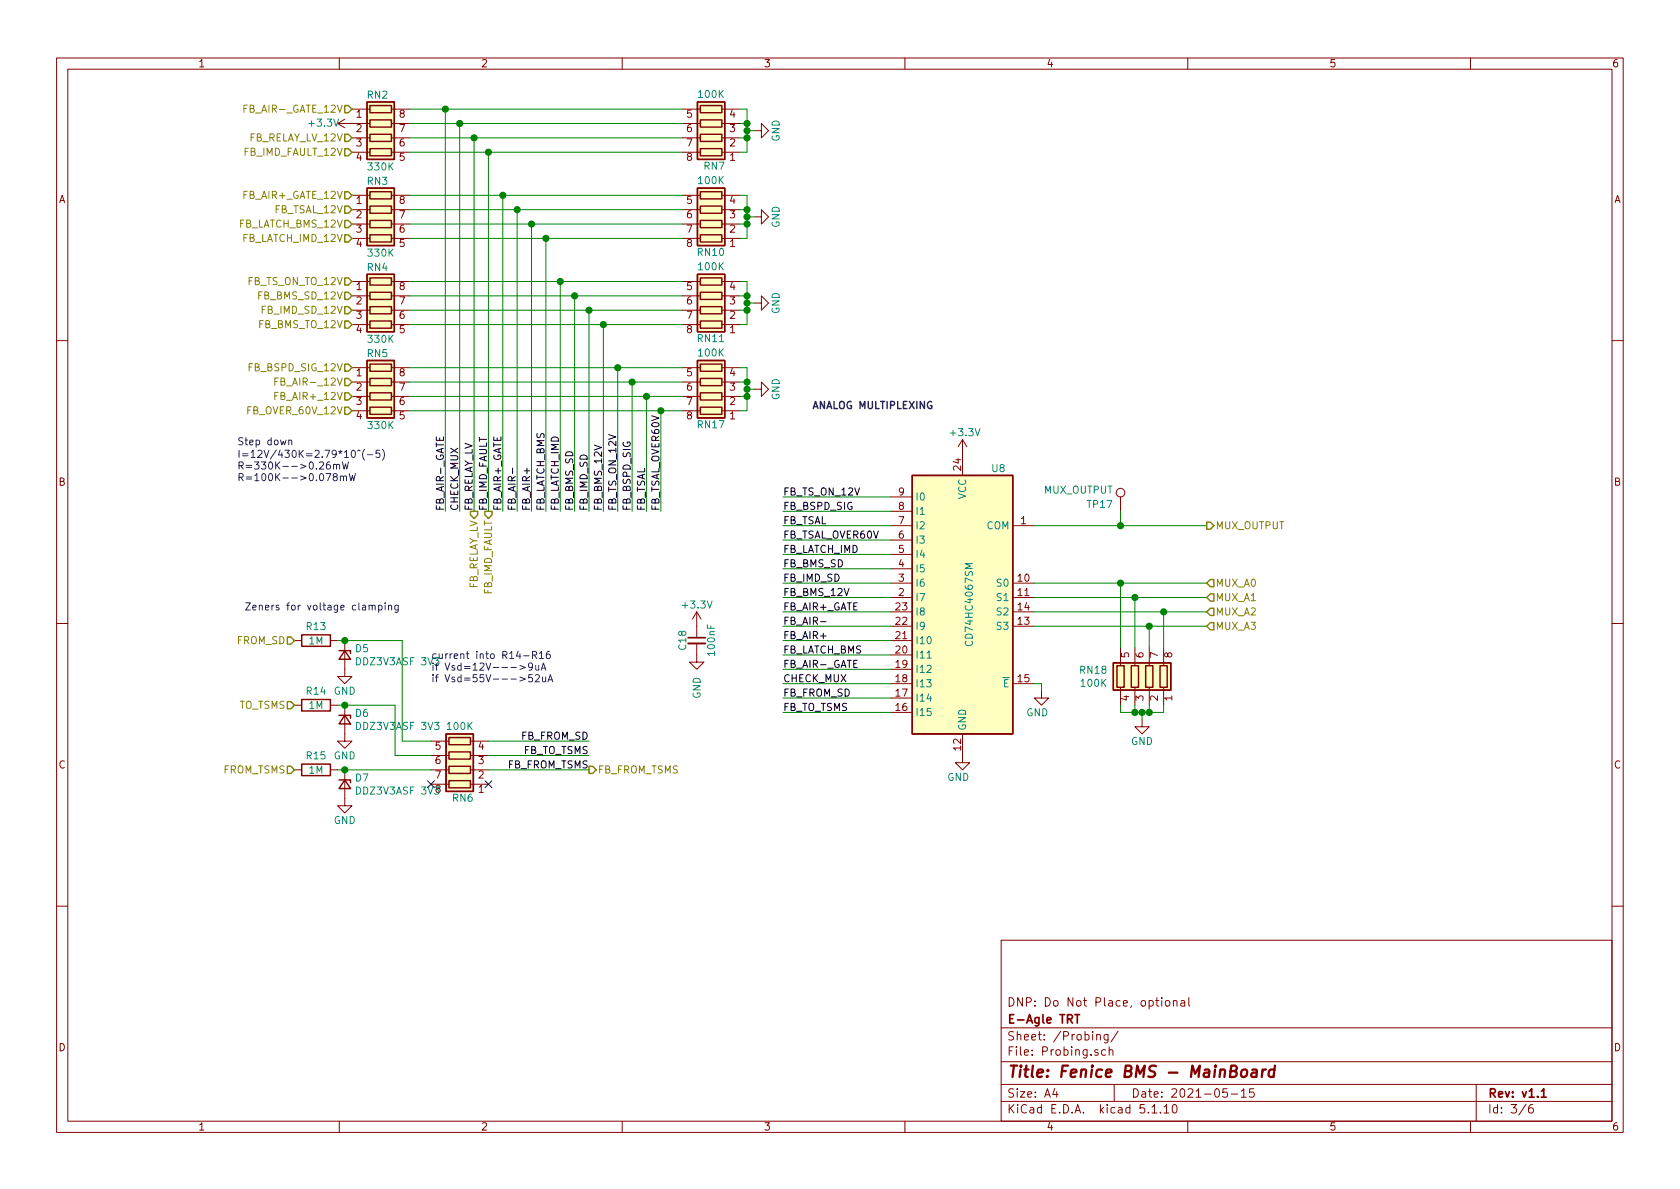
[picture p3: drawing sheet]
<svg xmlns="http://www.w3.org/2000/svg" width="297mm" height="210mm" viewBox="0 0 297 210" stroke-linecap="round" stroke-linejoin="round" font-family="sans-serif">
<g fill="none" stroke="#840000" stroke-width=".18">
<path d="M10 10.3h277v189.9h-277zM12 12.2h273v186.1h-273zM60 10.3v1.9M62.2 19.3h3.2M69.2 19.3h3.2M110 10.3v1.9M120.6 19.3h3.2M127.6 19.3h3.2M160 10.3v1.9M210 10.3v1.9M260 10.3v1.9M59.7 21.8h5.7"/>
<path d="M59.7 21.8l1.3 .8M61 21.1l-1.3 .7M62.2 39.6h3.2M62.2 37.1h3.2M62.2 34.5h3.2M62.2 24.4h3.2M62.2 26.9h3.2M69.2 39.6h3.2M69.2 37.1h3.2M69.2 34.5h3.2M69.2 21.8h3.2M69.2 24.4h3.2"/>
<path d="M69.2 26.9h3.2M120.6 39.6h3.2M120.6 37.1h3.2M120.6 34.5h3.2M120.6 21.8h3.2M120.6 24.4h3.2M120.6 26.9h3.2M127.6 39.6h3.2M127.6 37.1h3.2M127.6 34.5h3.2M127.6 21.8h3.2M127.6 24.4h3.2"/>
<path d="M127.6 26.9h3.2M133.3 38.3h1.3v-1.2l1.3 1.2-1.3 1.3v-1.3M133.3 23.1h1.3v-1.3l1.3 1.3-1.3 1.3v-1.3M62.2 42.2h3.2M62.2 57.4h3.2M62.2 54.9h3.2M62.2 52.3h3.2M62.2 49.8h3.2M69.2 42.2h3.2M69.2 57.4h3.2M69.2 54.9h3.2M69.2 52.3h3.2"/>
<path d="M69.2 49.8h3.2M120.6 42.2h3.2M120.6 57.4h3.2M120.6 54.9h3.2M120.6 52.3h3.2M120.6 49.8h3.2M127.6 42.2h3.2M127.6 57.4h3.2M127.6 54.9h3.2M127.6 52.3h3.2M127.6 49.8h3.2M133.3 53.6h1.3v-1.3l1.3 1.3-1.3 1.3v-1.3"/>
<path d="M10 60.2h2M62.2 72.6h3.2M62.2 70.1h3.2M62.2 67.6h3.2M62.2 65h3.2M69.2 72.6h3.2M69.2 70.1h3.2M69.2 67.6h3.2M69.2 65h3.2M120.6 72.6h3.2M120.6 70.1h3.2M120.6 67.6h3.2"/>
<path d="M120.6 65h3.2M127.6 72.6h3.2M127.6 70.1h3.2M127.6 67.6h3.2M127.6 65h3.2M133.3 68.8h1.3v-1.2l1.3 1.2-1.3 1.3v-1.3M170.2 77.7l-.8 1.3M170.2 77.7v6.4M170.2 77.7l.7 1.3M285 60.2h2M157.5 93h3.8M157.5 98h3.8"/>
<path d="M157.5 95.5h3.8M157.5 90.4h3.8M157.5 87.9h3.8M179.1 93h3.8M198.1 87.9v2.5M10 110.3h2M52.1 113.3h1.2M58.4 113.3h1.3M61 113.3v6.3h1.2l-1.2 1.3-1.3-1.3h1.3M123.2 113.8v3.3h1.3l-1.3 1.3-1.3-1.3h1.3M123.2 108.2v4.6M123.2 108.2l-.8 1.3"/>
<path d="M123.2 108.2l.8 1.3M157.5 103.1h3.8M157.5 105.7h3.8M157.5 110.7h3.8M157.5 108.2h3.8M157.5 118.4h3.8M157.5 115.8h3.8M157.5 113.3h3.8M157.5 100.6h3.8M179.1 103.1h3.8M179.1 105.7h3.8M179.1 110.7h3.8"/>
<path d="M179.1 108.2h3.8M198.1 114.5v3.2M200.7 114.5v3.2M203.2 114.5v3.2M205.7 114.5v3.2M285 110.3h2M52.1 124.7h1.2M52.1 136.1h1.2M58.4 124.7h1.3M58.4 136.1h1.3M61 136.1v6.4h1.2l-1.2 1.3-1.3-1.3h1.3M61 124.7v6.4h1.2l-1.2 1.2-1.3-1.2h1.3"/>
<path d="M76.2 138.7h3.2M76.2 136.1h3.2M76.2 133.6h3.2M76.2 131.1h3.2M83.2 138.7h3.2M83.2 136.1h3.2M83.2 133.6h3.2M83.2 131.1h3.2M157.5 120.9h3.8M157.5 126h3.8M157.5 123.4h3.8M170.2 129.8v5.1h1.2l-1.2 1.2-1.3-1.2h1.3"/>
<path d="M179.1 120.9h3.8M184.1 122.2v1.2h1.3l-1.3 1.3-1.2-1.3h1.2M198.1 121.5v3.2M200.7 121.5v3.2M201.9 127.2v1.3h1.3l-1.3 1.3-1.2-1.3h1.2M203.2 121.5v3.2M205.7 121.5v3.2M10 160.2h2M177 166.3h108v32h-108zM205.4 176.4v.2M205.4 176.9v1M206.1 177.1l.2-.2 .5 .2v.7l-.2 .1-.5-.1z"/>
<path d="M207.5 177.1l.2-.2 .4 .1v.9M207.5 176.9v1M208.8 177h.6l.1 .9M209.5 177.3l-.5 .1-.2 .2v.2l.2 .1 .5-.1M210.2 176.4v1.3l.2 .2M285 160.2h2M60 198.3v1.9M110 198.3v1.9M160 198.3v1.9M177 194.8h108M177 191.8h108M177 187.8h108"/>
<path d="M177 181.8h108M186.5 192.5l-.4 1h1M186.8 193v1M193.9 183.1l.1-.1a.37 .37 0 0 1 .6 .1v.8M193.9 182.9v1M194.1 185.7a.37 .37 0 0 0-.6 .1l.1 .2 .5 .2 .1 .1-.2 .3-.5-.1M195.5 185.7l-.5-.1-.2 .3v.6l.2 .1 .5-.1M195.9 182.9v1.2l-.3 .3-.3-.1M195.9 183l-.4-.1-.3 .3 .1 .6h.6M196.1 185.7h.1a.37 .37 0 0 1 .6 .1v.8M196.1 185.1v1.5M197 191.8v3"/>
<path d="M197.7 182.3l-1.3 2M203.7 195.8l.4-.5v1.5M203.7 196.8h.8M205.2 196.7v.1M205.8 195.8l.4-.5v1.5M205.8 196.8h.9M207.5 195.4l.2-.1a.94 .94 0 0 1 0 1.5h-.1a1 1 0 0 1-.1-1.4zM210 198.3v1.9M217 192.5h-.7l-.1 .7 .2-.1 .5 .1 .1 .2v.5l-.2 .1-.6-.1M217.7 193.5h1.1M219.5 193l.4-.5v1.5M219.5 194h.8"/>
<path d="M221.7 192.5h-.7l-.1 .7 .2-.1 .5 .1 .2 .2-.1 .5-.2 .1-.6-.1M260 198.3v1.9M261 191.8v6.5M269.8 195.2l-1.2 2M271 195.3a.62 .62 0 0 0-.7 .7v.7l.3 .1 .4-.1 .1-.5-.1-.2-.4-.1-.3 .3"/>
<circle cx="198.1" cy="87.1" r=".76"/>
</g>
<path d="M121.7 112.8h3M190 179.4h.9M190.5 179.4v1.5M272.5 193l.4-.5v1.5M272.5 194h.9" fill="none" stroke="#840000" stroke-width=".3"/>
<path d="M219.6 189.3a.53 .53 0 0 1 .5-.2 .53 .53 0 0 1 .4 .4l-.1 .6a.54 .54 0 0 1-.5 .4 .54 .54 0 0 1-.5-.4zM221.4 189.2h.8l-.1 1.2M222.2 189.6l-.6 .1a.4 .4 0 0 0-.4 .3 .4 .4 0 0 0 .3 .4l.6-.1M223.2 189.1l-.1 1.3M223.8 189.1a.55 .55 0 0 0-.6 .4M225.3 189.2a.73 .73 0 0 0-.8 .1l-.2 .8 .1 .2 .2 .1 .6-.1M225.4 188.4l-.2 2" fill="none" stroke="#840000" stroke-width=".41"/>
<g fill="none" stroke="#840000" stroke-width=".25">
<path d="M64.9 18h4.8v10.2h-4.8zM65.4 18.7h3.8v1.2h-3.8zM123.3 18h4.8v10.2h-4.8zM123.8 18.7h3.8v1.2h-3.8zM64.9 33.3h4.8v10.1h-4.8zM65.4 21.2h3.8v1.3h-3.8zM65.4 23.7h3.8v1.3h-3.8zM65.4 26.3h3.8v1.3h-3.8zM65.4 33.9h3.8v1.3h-3.8zM65.4 36.4h3.8v1.3h-3.8zM65.4 39h3.8v1.3h-3.8zM123.3 33.3h4.8v10.1h-4.8z"/>
<path d="M123.8 39h3.8v1.3h-3.8zM123.8 36.4h3.8v1.3h-3.8zM123.8 33.9h3.8v1.3h-3.8zM123.8 26.3h3.8v1.3h-3.8zM123.8 23.7h3.8v1.3h-3.8zM123.8 21.2h3.8v1.3h-3.8zM64.9 48.5h4.8v10.2h-4.8zM65.4 41.5h3.8v1.3h-3.8zM65.4 49.1h3.8v1.3h-3.8zM65.4 51.7h3.8v1.3h-3.8zM65.4 54.2h3.8v1.3h-3.8zM65.4 56.8h3.8v1.2h-3.8z"/>
<path d="M123.3 48.5h4.8v10.2h-4.8zM123.8 41.5h3.8v1.3h-3.8zM123.8 56.8h3.8v1.2h-3.8zM123.8 54.2h3.8v1.3h-3.8zM123.8 51.7h3.8v1.3h-3.8zM123.8 49.1h3.8v1.3h-3.8zM64.9 63.7h4.8v10.2h-4.8zM65.4 64.4h3.8v1.3h-3.8zM65.4 66.9h3.8v1.3h-3.8zM65.4 69.5h3.8v1.2h-3.8zM65.4 72h3.8v1.3h-3.8zM123.3 63.7h4.8v10.2h-4.8z"/>
<path d="M123.8 72h3.8v1.3h-3.8zM123.8 69.5h3.8v1.2h-3.8zM123.8 66.9h3.8v1.3h-3.8zM123.8 64.4h3.8v1.3h-3.8zM161.3 84.1h17.8v45.7h-17.8zM53.3 112.3h5.1v2h-5.1zM59.9 115.1h2.1v.5M61 115.1l1 1.5h-2.1zM196.8 117.2h10.2v4.8h-10.2zM197.5 117.7h1.3v3.8h-1.3zM200 117.7h1.3v3.8h-1.3zM202.6 117.7h1.2v3.8h-1.2z"/>
<path d="M205.1 117.7h1.3v3.8h-1.3zM53.3 123.7h5.1v2h-5.1zM53.3 135.1h5.1v2.1h-5.1zM59.9 137.9h2.1v.5M59.9 126.5h2.1v.5M61 137.9l1 1.5h-2.1zM61 126.5l1 1.5h-2.1zM78.9 129.8h4.8v10.1h-4.8zM79.4 138h3.8v1.3h-3.8zM79.4 135.5h3.8v1.3h-3.8zM79.4 133h3.8v1.2h-3.8zM79.4 130.4h3.8v1.3h-3.8z"/>
</g>
<path d="M121.7 113.8h3" fill="none" stroke="#840000" stroke-width=".33"/>
<g fill="#ffffc2" stroke="#ffffc2" stroke-width=".18">
<path d="M78.9 129.8h4.8v10.1h-4.8z"/>
<path d="M123.3 63.7h4.8v10.2h-4.8z"/>
<path d="M123.3 33.3h4.8v10.1h-4.8z"/>
<path d="M161.3 84.1h17.8v45.7h-17.8z"/>
<path d="M196.8 117.2h10.2v4.8h-10.2z"/>
<path d="M64.9 18h4.8v10.2h-4.8z"/>
<path d="M123.3 18h4.8v10.2h-4.8z"/>
<path d="M64.9 33.3h4.8v10.1h-4.8z"/>
<path d="M123.3 48.5h4.8v10.2h-4.8z"/>
<path d="M64.9 63.7h4.8v10.2h-4.8z"/>
<path d="M64.9 48.5h4.8v10.2h-4.8z"/>
</g>
<path d="M163.9 116.4h.7" fill="none" stroke="#008484" stroke-width=".18"/>
<g fill="none" stroke="#008400" stroke-width=".18">
<path d="M72.4 19.3h48.2M78.7 19.3v71.1M130.8 19.3h1.3v7.6h-1.3M72.4 39.6h48.2M72.4 26.9h48.2M72.4 24.4h48.2M72.4 21.8h48.2M72.4 34.5h48.2M72.4 37.1h48.2M81.3 21.8v68.6M83.8 24.4v66M86.4 26.9v63.5"/>
<path d="M88.9 34.5v55.9M91.4 37.1v53.3M94 39.6v50.8M130.8 39.6h1.3M130.8 34.5h1.3v7.7h-1.3M130.8 24.4h1.3M130.8 21.8h1.3M130.8 37.1h1.3M132.1 23.1h1.2M132.1 38.3h1.2M72.4 42.2h48.2M72.4 57.4h48.2"/>
<path d="M72.4 52.3h48.2M72.4 49.8h48.2M72.4 54.9h48.2M96.5 42.2v48.2M99.1 49.8v40.6M101.6 52.3v38.1M104.1 54.9v35.5M106.7 57.4v33M130.8 49.8h1.3v7.6h-1.3M130.8 52.3h1.3M130.8 54.9h1.3M132.1 53.6h1.2"/>
<path d="M72.4 70.1h48.2M72.4 72.6h48.2M72.4 65h48.2M72.4 67.6h48.2M109.2 65v25.4M111.8 67.6v22.8M114.3 70.1v20.3M116.8 72.6v17.8M130.8 65h1.3v7.6h-1.3M130.8 70.1h1.3M130.8 67.6h1.3M132.1 68.8h1.2"/>
<path d="M138.4 93h19.1M138.4 98h19.1M138.4 95.5h19.1M138.4 87.9h19.1M138.4 90.4h19.1M182.9 93h30.5M198.1 90.4v2.6M59.7 113.3h11.4v17.8h5.1M138.4 105.7h19.1M138.4 103.1h19.1M138.4 108.2h19.1M138.4 110.7h19.1"/>
<path d="M138.4 100.6h19.1M138.4 115.8h19.1M138.4 113.3h19.1M138.4 118.4h19.1M182.9 105.7h30.5M182.9 103.1h30.5M182.9 108.2h30.5M182.9 110.7h30.5M198.1 103.1v11.4M200.7 105.7v8.8M203.2 110.7v3.8M205.7 108.2v6.3"/>
<path d="M59.7 124.7h10.1v8.9h6.4M59.7 136.1h16.5M86.4 133.6h17.7M86.4 136.1h17.7M86.4 131.1h17.7M138.4 120.9h19.1M138.4 126h19.1M138.4 123.4h19.1M182.9 120.9h1.2v1.3M198.1 124.7v1.3h7.6v-1.3M200.7 124.7v1.3M201.9 126v1.2"/>
<path d="M203.2 124.7v1.3"/>
</g>
<g fill="none" stroke="#848400" stroke-width=".25">
<path d="M61 18.7h.6l.6 .6-.6 .6h-.6zM61 36.4h.6l.6 .7-.6 .6h-.6zM61 33.9h.6l.6 .6-.6 .7h-.6zM61 26.3h.6l.6 .6-.6 .7h-.6zM61 39h.6l.6 .6-.6 .7h-.6zM61 23.7h.6l.6 .7-.6 .6h-.6zM61 51.7h.6l.6 .6-.6 .7h-.6zM61 49.1h.6l.6 .7-.6 .6h-.6zM61 56.8h.6l.6 .6-.6 .6h-.6zM61 41.5h.6l.6 .7-.6 .6h-.6zM61 54.2h.6l.6 .7-.6 .6h-.6zM61 72h.6l.6 .6-.6 .7h-.6z"/>
<path d="M61 64.4h.6l.6 .6-.6 .7h-.6zM61 69.5h.6l.6 .6-.6 .6h-.6zM61 66.9h.6l.6 .7-.6 .6h-.6zM83.2 90.4h1.3v.7l-.7 .6-.6-.6zM85.7 90.4h1.3v.7l-.6 .6-.7-.6zM213.4 92.3h.6l.6 .7-.6 .6h-.6zM50.8 112.6h.6l.7 .7-.7 .6h-.6zM214 110.1h.6v1.3h-.6l-.6-.7zM214 107.6h.6v1.2h-.6l-.6-.6zM214 105h.6v1.3h-.6l-.6-.6zM214 102.5h.6v1.3h-.6l-.6-.7zM50.8 124.1h.6l.7 .6-.7 .6h-.6z"/>
<path d="M50.8 135.5h.6l.7 .6-.7 .7h-.6zM104.1 135.5h.7l.6 .6-.6 .7h-.7z"/>
</g>
<path d="M43.1 19.2h.5M43.7 18.6h-.6v1.3M48.6 70h.4M48.6 67.5h.4M49.2 69.4h-.6v1.3M49.2 66.8h-.6v1.3" fill="none" stroke="#848400" stroke-width=".18"/>
<path d="M77.1 77.3v.6h1.3v-.6M90.6 82.8v.9M145.1 109.9h.9M151.6 116.8h-.6v1.2h.6" fill="none" stroke="#000" stroke-width=".18"/>
<g fill="none" stroke="#0000c2" stroke-width=".18">
<path d="M51.1 77.9l.1-.1 .3 .1 .1 .8M51.1 77.8v.9M62.2 79.8l.2-.2a.67 .67 0 0 1 .5 .7 .67 .67 0 0 1-.5 .6l-.3-.5zM63.2 79.8l.2-.2 .3 .2M64.5 79.4a1.47 1.47 0 0 0 0 2M67.1 79.6h-.6v.6l.1-.1 .5 .1v.6l-.1 .1-.5-.1M67.6 79.4a1.47 1.47 0 0 1 0 2M58.3 81.7l-.4 .1a.87 .87 0 0 0 0 1.2l.5-.2v-.5l-.5-.1-.2 .2M59 82.2l.2-.1 .3 .1v.8M59 82.1v.9M59.2 84.3l-.3-.3 .3-.3h.2l.2 .3v.2l-.6 .1-.1 .2v.3l.3 .2h.3l.1-.2v-.3l-.2-.2M59.5 82.3l.2-.2 .3 .1v.8"/>
<path d="M60.2 84.3l.2-.1h.3v.8M60.2 84.2v.8M60.5 81.7l.3 1.3 .3-1 .2 1 .3-1.3M60.7 84.3l.2-.1h.3l.1 .8M61.7 83.7l.4 1.3 .2-.9 .2 .9 .3-1.3M64.9 80.4h1M65.3 107.2l.1-.2 .3 .1 .1 .8M65.8 107.2l.2-.2 .3 .1v.8M67 107.1l.3-.1 .3 .3-.2 .5h-.4M67 107v1.3M68.1 106.6v.1M68.1 107v.9"/>
<path d="M68.7 107.2l.2-.2 .3 .1v.8M68.7 107v.9M70.4 107v1l-.2 .3-.4-.1M70.4 107.1l-.4-.1-.2 .3 .1 .5h.5M91.9 117.7l1 .3-1 .4M91.9 119.7l1 .4-1 .3M92.6 116h.9M94.1 119.3h-.6l-.1 .6 .2-.1 .5 .1v.5l-.2 .2-.5-.2M94.2 115.8h.6l.1-.2-.1-.3-.2-.1h-.4v1.3M94.2 117.8l-.3 .2h-.4l-.1-.2 .1-.4 .2-.2h.2l.3 .3a.97 .97 0 0 1-.3 1h-.4M94.5 115.8l.4 .7M94.6 119.4l.5-.1 .2 .1 .1 .3-.1 .2-.7 .7h.8"/>
<path d="M94.7 117.7l.1 .8h.3l.1-.1M95.2 117.7v.8M95.4 115.5l.3-.3v1.3M95.4 116.5h.7M95.7 118.5l.4-1.3 .4 1.3M95.8 118.2h.6M95.9 119.7l.1 .8 .3 .1 .2-.2M96.5 119.7v.9M97.2 115.2l-.4 .1a.87 .87 0 0 0 0 1.2l.5-.2v-.5l-.5-.1-.2 .2M96.9 120.6l.4-1.3 .4 1.3M97 120.2h.6"/>
</g>
<g fill="#008400" stroke="#008400" stroke-width=".25">
<circle cx="205.7" cy="108.2" r=".51"/>
<circle cx="94" cy="39.6" r=".51"/>
<circle cx="78.7" cy="19.3" r=".51"/>
<circle cx="132.1" cy="54.9" r=".51"/>
<circle cx="132.1" cy="38.3" r=".51"/>
<circle cx="61" cy="113.3" r=".51"/>
<circle cx="203.2" cy="126" r=".51"/>
<circle cx="203.2" cy="110.7" r=".51"/>
<circle cx="61" cy="136.1" r=".51"/>
<circle cx="200.7" cy="126" r=".51"/>
<circle cx="61" cy="124.7" r=".51"/>
<circle cx="132.1" cy="67.6" r=".51"/>
<circle cx="200.7" cy="105.7" r=".51"/>
<circle cx="198.1" cy="103.1" r=".51"/>
<circle cx="88.9" cy="34.5" r=".51"/>
<circle cx="96.5" cy="42.2" r=".51"/>
<circle cx="99.1" cy="49.8" r=".51"/>
<circle cx="101.6" cy="52.3" r=".51"/>
<circle cx="104.1" cy="54.9" r=".51"/>
<circle cx="106.7" cy="57.4" r=".51"/>
<circle cx="109.2" cy="65" r=".51"/>
<circle cx="111.8" cy="67.6" r=".51"/>
<circle cx="114.3" cy="70.1" r=".51"/>
<circle cx="116.8" cy="72.6" r=".51"/>
<circle cx="132.1" cy="39.6" r=".51"/>
<circle cx="91.4" cy="37.1" r=".51"/>
<circle cx="132.1" cy="70.1" r=".51"/>
<circle cx="132.1" cy="23.1" r=".51"/>
<circle cx="132.1" cy="21.8" r=".51"/>
<circle cx="132.1" cy="24.4" r=".51"/>
<circle cx="132.1" cy="53.6" r=".51"/>
<circle cx="132.1" cy="68.8" r=".51"/>
<circle cx="198.1" cy="93" r=".51"/>
<circle cx="86.4" cy="26.9" r=".51"/>
<circle cx="83.8" cy="24.4" r=".51"/>
<circle cx="132.1" cy="52.3" r=".51"/>
<circle cx="132.1" cy="37.1" r=".51"/>
<circle cx="81.3" cy="21.8" r=".51"/>
<circle cx="201.9" cy="126" r=".51"/>
</g>
<path d="M75.6 138.1l1.2 1.2M76.8 138.1l-1.2 1.2M85.8 138.1l1.2 1.2M87 138.1l-1.2 1.2" fill="none" stroke="#000084" stroke-width=".18"/>
<text font-size="2.8" fill="#840000" x="178" y="190.5">Title: Fenice BMS - MainBoard</text>
<g font-size="2.1" fill="#840000">
<text x="178" y="178">DNP: Do Not Place, optional</text>
<text x="178" y="184">Sheet: /Probing/</text>
<text x="178" y="181">E-Agle TRT</text>
<text x="178" y="186.7">File: Probing.sch</text>
<text x="178" y="196.9">KiCad E.D.A. kicad 5.1.10</text>
<text x="178" y="194.1">Size: A4</text>
<text x="200" y="194.1">Date: 2021-05-15</text>
<text x="263" y="194.1">Rev: v1.1</text>
<text x="263" y="196.9">Id: 3/6</text>
</g>
<g font-size="1.8" fill="#840000">
<text x="35" y="11.9">1</text>
<text x="85" y="11.9">2</text>
<text x="135" y="11.9">3</text>
<text x="185" y="11.9">4</text>
<text x="235" y="11.9">5</text>
<text x="285" y="11.9">6</text>
<text x="63" y="20.8">1</text>
<text x="63" y="23.4">2</text>
<text x="70.6" y="23.4">7</text>
<text x="70.6" y="20.8">8</text>
<text x="121.4" y="20.8">5</text>
<text x="121.4" y="23.4">6</text>
<text x="129.1" y="23.4">3</text>
<text x="129.1" y="20.8">4</text>
<text x="63" y="25.9">3</text>
<text x="63" y="28.4">4</text>
<text x="70.6" y="28.4">5</text>
<text x="70.6" y="25.9">6</text>
<text x="121.4" y="25.9">7</text>
<text x="121.4" y="28.4">8</text>
<text x="129.1" y="28.4">1</text>
<text x="129.1" y="25.9">2</text>
<text x="10.4" y="35.9">A</text>
<text x="285.4" y="35.9">A</text>
<text x="63" y="36.1">1</text>
<text x="63" y="38.6">2</text>
<text x="63" y="41.1">3</text>
<text x="70.6" y="41.1">6</text>
<text x="70.6" y="38.6">7</text>
<text x="70.6" y="36.1">8</text>
<text x="121.4" y="36.1">5</text>
<text x="121.4" y="38.6">6</text>
<text x="121.4" y="41.1">7</text>
<text x="129.1" y="41.1">2</text>
<text x="129.1" y="38.6">3</text>
<text x="129.1" y="36.1">4</text>
<text x="63" y="43.7">4</text>
<text x="70.6" y="43.7">5</text>
<text x="121.4" y="43.7">8</text>
<text x="129.1" y="43.7">1</text>
<text x="63" y="51.3">1</text>
<text x="63" y="53.8">2</text>
<text x="70.6" y="53.8">7</text>
<text x="70.6" y="51.3">8</text>
<text x="121.4" y="51.3">5</text>
<text x="121.4" y="53.8">6</text>
<text x="129.1" y="53.8">3</text>
<text x="129.1" y="51.3">4</text>
<text x="63" y="56.4">3</text>
<text x="63" y="58.9">4</text>
<text x="70.6" y="58.9">5</text>
<text x="70.6" y="56.4">6</text>
<text x="121.4" y="56.4">7</text>
<text x="121.4" y="58.9">8</text>
<text x="129.1" y="58.9">1</text>
<text x="129.1" y="56.4">2</text>
<text x="63" y="66.5">1</text>
<text x="63" y="69.1">2</text>
<text x="63" y="71.6">3</text>
<text x="70.6" y="71.6">6</text>
<text x="70.6" y="69.1">7</text>
<text x="70.6" y="66.5">8</text>
<text x="121.4" y="66.5">5</text>
<text x="121.4" y="69.1">6</text>
<text x="121.4" y="71.6">7</text>
<text x="129.1" y="71.6">2</text>
<text x="129.1" y="69.1">3</text>
<text x="129.1" y="66.5">4</text>
<text x="63" y="74.2">4</text>
<text x="70.6" y="74.2">5</text>
<text x="121.4" y="74.2">8</text>
<text x="129.1" y="74.2">1</text>
<text x="169.9" y="83.1" transform="rotate(-90 169.9 83.1)">24</text>
<text x="10.4" y="85.9">B</text>
<text x="158.9" y="87.6">9</text>
<text x="285.4" y="85.9">B</text>
<text x="158.9" y="95.2">6</text>
<text x="158.9" y="92.7">7</text>
<text x="158.9" y="90.2">8</text>
<text x="180.5" y="92.7">1</text>
<text x="158.9" y="100.3">4</text>
<text x="158.9" y="97.8">5</text>
<text x="158.4" y="107.9">23</text>
<text x="158.9" y="105.4">2</text>
<text x="158.9" y="102.9">3</text>
<text x="180" y="102.9">10</text>
<text x="180" y="105.4">11</text>
<text x="180" y="107.9">14</text>
<text x="158.4" y="113">21</text>
<text x="158.4" y="110.5">22</text>
<text x="180" y="110.5">13</text>
<text x="158.4" y="118.1">19</text>
<text x="158.4" y="115.6">20</text>
<text x="199.6" y="116.3" transform="rotate(-90 199.6 116.3)">5</text>
<text x="202.2" y="116.3" transform="rotate(-90 202.2 116.3)">6</text>
<text x="204.7" y="116.3" transform="rotate(-90 204.7 116.3)">7</text>
<text x="207.3" y="116.3" transform="rotate(-90 207.3 116.3)">8</text>
<text x="158.4" y="125.7">16</text>
<text x="158.4" y="123.2">17</text>
<text x="158.4" y="120.6">18</text>
<text x="180" y="120.6">15</text>
<text x="199.6" y="123.9" transform="rotate(-90 199.6 123.9)">4</text>
<text x="202.2" y="123.9" transform="rotate(-90 202.2 123.9)">3</text>
<text x="204.7" y="123.9" transform="rotate(-90 204.7 123.9)">2</text>
<text x="207.3" y="123.9" transform="rotate(-90 207.3 123.9)">1</text>
<text x="10.4" y="135.9">C</text>
<text x="77" y="132.6">5</text>
<text x="77" y="135.1">6</text>
<text x="77" y="137.7">7</text>
<text x="84.6" y="137.7">2</text>
<text x="84.6" y="135.1">3</text>
<text x="84.6" y="132.6">4</text>
<text x="169.9" y="132.7" transform="rotate(-90 169.9 132.7)">12</text>
<text x="285.4" y="135.9">C</text>
<text x="84.6" y="140.2">1</text>
<text x="10.4" y="185.9">D</text>
<text x="285.4" y="185.9">D</text>
<text x="35" y="199.9">1</text>
<text x="85" y="199.9">2</text>
<text x="135" y="199.9">3</text>
<text x="185" y="199.9">4</text>
<text x="235" y="199.9">5</text>
<text x="285" y="199.9">6</text>
</g>
<g font-size="1.8" fill="#008484">
<text x="65" y="17.4">RN2</text>
<text x="123.6" y="17.3">100K</text>
<text x="54.8" y="22.4">+3.3V</text>
<text x="137.8" y="25.1" transform="rotate(-90 137.8 25.1)">GND</text>
<text x="65" y="32.7">RN3</text>
<text x="65.2" y="30.1">330K</text>
<text x="123.6" y="32.6">100K</text>
<text x="124.5" y="30">RN7</text>
<text x="137.8" y="40.3" transform="rotate(-90 137.8 40.3)">GND</text>
<text x="65" y="47.9">RN4</text>
<text x="65.2" y="45.4">330K</text>
<text x="123.4" y="45.3">RN10</text>
<text x="123.6" y="47.8">100K</text>
<text x="137.8" y="55.5" transform="rotate(-90 137.8 55.5)">GND</text>
<text x="65" y="63.2">RN5</text>
<text x="65.2" y="60.6">330K</text>
<text x="123.4" y="60.5">RN11</text>
<text x="123.6" y="63">100K</text>
<text x="137.8" y="70.8" transform="rotate(-90 137.8 70.8)">GND</text>
<text x="65.2" y="75.9">330K</text>
<text x="123.4" y="75.7">RN17</text>
<text x="168.2" y="77.1">+3.3V</text>
<text x="175.4" y="83.5">U8</text>
<text x="161.8" y="88.5">I0</text>
<text x="170.8" y="88.3" transform="rotate(-90 170.8 88.3)">VCC</text>
<text x="184.6" y="87.3">MUX_OUTPUT</text>
<text x="192.3" y="89.8">TP17</text>
<text x="161.8" y="93.6">I2</text>
<text x="161.8" y="91.1">I1</text>
<text x="174.4" y="93.6">COM</text>
<text x="161.8" y="101.2">I5</text>
<text x="161.8" y="98.7">I4</text>
<text x="161.8" y="96.1">I3</text>
<text x="120.9" y="107.6">+3.3V</text>
<text x="161.8" y="106.3">I7</text>
<text x="161.8" y="103.8">I6</text>
<text x="176.4" y="103.8">S0</text>
<text x="176.4" y="106.3">S1</text>
<text x="54.3" y="111.4">R13</text>
<text x="54.7" y="114">1M</text>
<text x="161.8" y="113.9">I10</text>
<text x="161.8" y="111.4">I9</text>
<text x="161.8" y="108.8">I8</text>
<text x="172" y="113.7" transform="rotate(-90 172 113.7)">CD74HC4067SM</text>
<text x="176.4" y="111.4">S3</text>
<text x="176.4" y="108.8">S2</text>
<text x="62.9" y="115.3">D5</text>
<text x="121.3" y="114.9" transform="rotate(-90 121.3 114.9)">C18</text>
<text x="126.4" y="115.8" transform="rotate(-90 126.4 115.8)">100nF</text>
<text x="161.8" y="119">I12</text>
<text x="161.8" y="116.5">I11</text>
<text x="191" y="119.1">RN18</text>
<text x="54.3" y="122.9">R14</text>
<text x="54.7" y="125.4">1M</text>
<text x="59" y="122.9">GND</text>
<text x="123.9" y="123.6" transform="rotate(-90 123.9 123.6)">GND</text>
<text x="161.8" y="124.1">I14</text>
<text x="161.8" y="121.5">I13</text>
<text x="177.4" y="121.5">E</text>
<text x="191.2" y="121.5">100K</text>
<text x="62.9" y="126.8">D6</text>
<text x="63.3" y="129.1">DDZ3V3ASF 3V3</text>
<text x="79.2" y="129.1">100K</text>
<text x="161.8" y="126.6">I15</text>
<text x="170.8" y="129.3" transform="rotate(-90 170.8 129.3)">GND</text>
<text x="181.5" y="126.7">GND</text>
<text x="200" y="131.7">GND</text>
<text x="54.3" y="134.3">R15</text>
<text x="54.7" y="136.8">1M</text>
<text x="59" y="134.3">GND</text>
<text x="62.9" y="138.2">D7</text>
<text x="63.3" y="140.5">DDZ3V3ASF 3V38</text>
<text x="80.1" y="141.8">RN6</text>
<text x="167.5" y="138.1">GND</text>
<text x="59" y="145.7">GND</text>
</g>
<g font-size="1.8" fill="#848400">
<text x="43.7" y="19.9">FB_AIR-_GATE_12V</text>
<text x="43.2" y="27.6">FB_IMD_FAULT_12V</text>
<text x="44" y="25">FB_RELAY_LV_12V</text>
<text x="43.3" y="35.2">FB_AIR+_GATE_12V</text>
<text x="42.3" y="40.3">FB_LATCH_BMS_12V</text>
<text x="48.6" y="37.7">FB_TSAL_12V</text>
<text x="43" y="42.8">FB_LATCH_IMD_12V</text>
<text x="43.9" y="50.4">FB_TS_ON_TO_12V</text>
<text x="45.9" y="53">FB_BMS_SD_12V</text>
<text x="45.9" y="58">FB_BMS_TO_12V</text>
<text x="46.6" y="55.5">FB_IMD_SD_12V</text>
<text x="44.3" y="65.7">FB_BSPD_SIG_12V</text>
<text x="49.1" y="70.7">FB_AIR+_12V</text>
<text x="49.6" y="68.2">FB_AIR-_12V</text>
<text x="44.1" y="73.3">FB_OVER_60V_12V</text>
<text x="214.9" y="93.6">MUX_OUTPUT</text>
<text x="84.5" y="104.5" transform="rotate(-90 84.5 104.5)">FB_RELAY_LV</text>
<text x="87" y="105.3" transform="rotate(-90 87 105.3)">FB_IMD_FAULT</text>
<text x="214.9" y="106.3">MUX_A1</text>
<text x="214.9" y="103.8">MUX_A0</text>
<text x="41.9" y="113.9">FROM_SD</text>
<text x="214.9" y="111.4">MUX_A3</text>
<text x="214.9" y="108.8">MUX_A2</text>
<text x="42.2" y="125.3">TO_TSMS</text>
<text x="39.4" y="136.8">FROM_TSMS</text>
<text x="105.7" y="136.8">FB_FROM_TSMS</text>
</g>
<g font-size="1.8" fill="#0000c2">
<text x="143.5" y="72.3">ANALOG MULTIPLEXING</text>
<text x="41.9" y="78.7">Step down</text>
<text x="41.9" y="81">I=12V/430K=2.79*10^(-5)</text>
<text x="41.9" y="83">R=330K--&gt;0.26mW</text>
<text x="41.9" y="85.1">R=100K--&gt;0.078mW</text>
<text x="43.2" y="107.9">Zeners for voltage clamping</text>
<text x="63.3" y="117.6">DDZ3V3ASF 3V3</text>
<text x="76.2" y="116.5">current into R14-R16</text>
<text x="76.2" y="118.6">if Vsd=12V---&gt;9uA</text>
<text x="76.2" y="120.6">if Vsd=55V---&gt;52uA</text>
</g>
<g font-size="1.8">
<text x="138.4" y="87.6">FB_TS_ON_12V</text>
<text x="78.5" y="90.4" transform="rotate(-90 78.5 90.4)">FB_AIR-_GATE</text>
<text x="81" y="90.4" transform="rotate(-90 81 90.4)">CHECK_MUX</text>
<text x="83.6" y="90.4" transform="rotate(-90 83.6 90.4)">FB_RELAY_LV</text>
<text x="86.1" y="90.4" transform="rotate(-90 86.1 90.4)">FB_IMD_FAULT</text>
<text x="88.6" y="90.4" transform="rotate(-90 88.6 90.4)">FB_AIR+_GATE</text>
<text x="91.2" y="90.4" transform="rotate(-90 91.2 90.4)">FB_AIR-</text>
<text x="93.7" y="90.4" transform="rotate(-90 93.7 90.4)">FB_AIR+</text>
<text x="96.3" y="90.4" transform="rotate(-90 96.3 90.4)">FB_LATCH_BMS</text>
<text x="98.8" y="90.4" transform="rotate(-90 98.8 90.4)">FB_LATCH_IMD</text>
<text x="101.3" y="90.4" transform="rotate(-90 101.3 90.4)">FB_BMS_SD</text>
<text x="103.9" y="90.4" transform="rotate(-90 103.9 90.4)">FB_IMD_SD</text>
<text x="106.4" y="90.4" transform="rotate(-90 106.4 90.4)">FB_BMS_12V</text>
<text x="109" y="90.4" transform="rotate(-90 109 90.4)">FB_TS_ON_12V</text>
<text x="111.5" y="90.4" transform="rotate(-90 111.5 90.4)">FB_BSPD_SIG</text>
<text x="114" y="90.4" transform="rotate(-90 114 90.4)">FB_TSAL</text>
<text x="116.6" y="90.4" transform="rotate(-90 116.6 90.4)">FB_TSAL_OVER60V</text>
<text x="138.4" y="92.7">FB_TSAL</text>
<text x="138.4" y="90.2">FB_BSPD_SIG</text>
<text x="138.4" y="95.2">FB_TSAL_OVER60V</text>
<text x="138.4" y="100.3">FB_BMS_SD</text>
<text x="138.4" y="97.8">FB_LATCH_IMD</text>
<text x="138.4" y="107.9">FB_AIR+_GATE</text>
<text x="138.4" y="102.9">FB_IMD_SD</text>
<text x="138.4" y="105.4">FB_BMS_12V</text>
<text x="138.4" y="113">FB_AIR+</text>
<text x="138.4" y="110.5">FB_AIR-</text>
<text x="138.4" y="118.1">FB_AIR-_GATE</text>
<text x="138.4" y="115.6">FB_LATCH_BMS</text>
<text x="138.4" y="125.7">FB_TO_TSMS</text>
<text x="138.4" y="120.6">CHECK_MUX</text>
<text x="138.4" y="123.2">FB_FROM_SD</text>
<text x="92.2" y="130.8">FB_FROM_SD</text>
<text x="89.7" y="135.9">FB_FROM_TSMS</text>
<text x="92.5" y="133.3">FB_TO_TSMS</text>
</g>
</svg>
